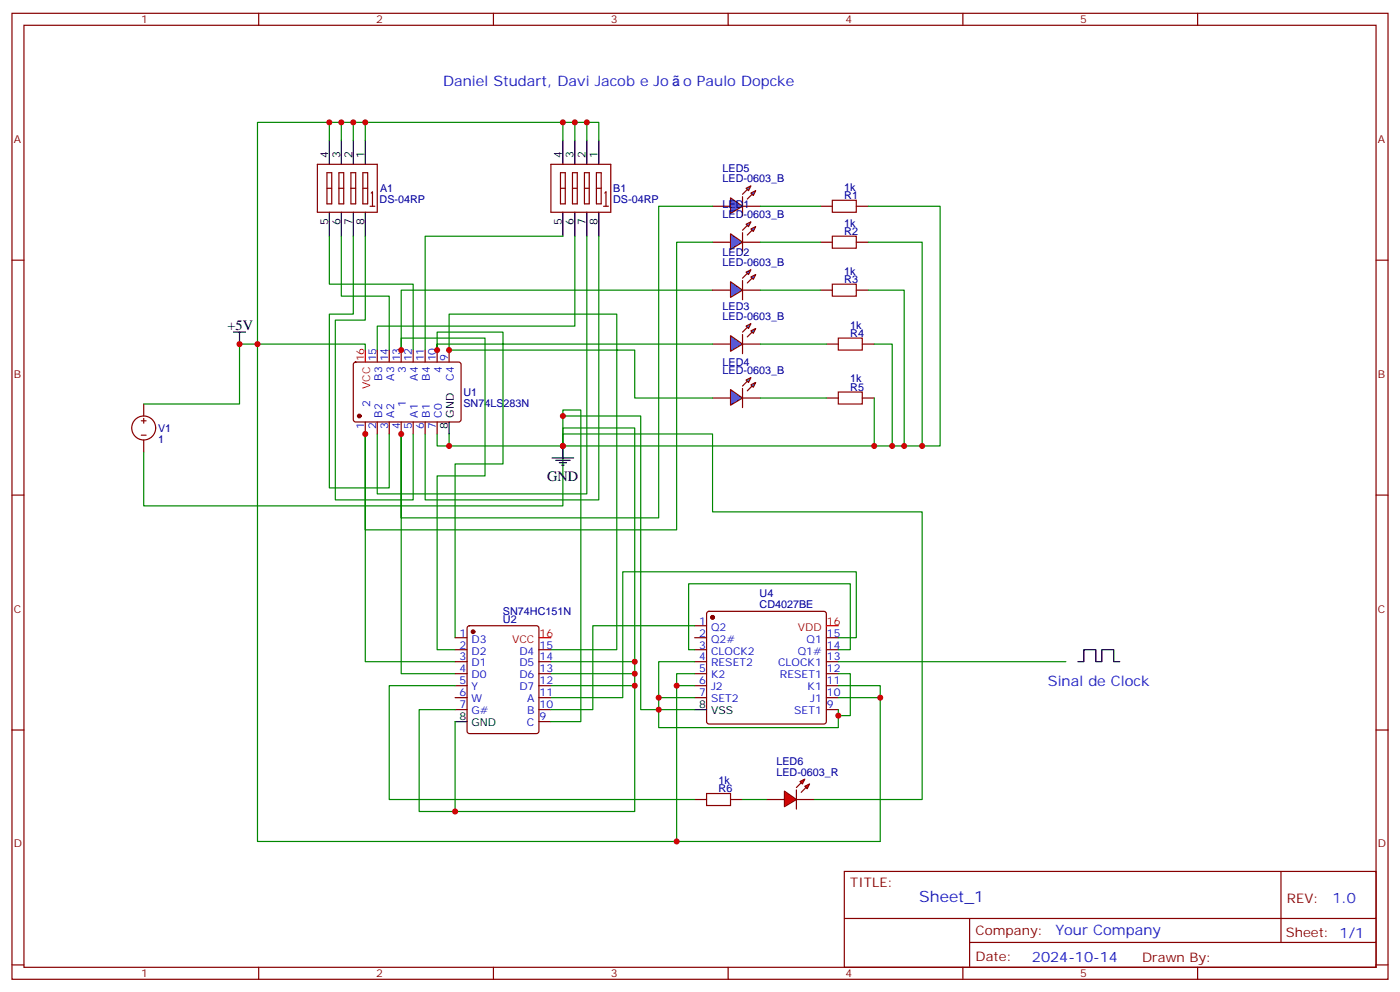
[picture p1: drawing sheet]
<svg xmlns="http://www.w3.org/2000/svg" width="412mm" height="292mm" viewBox="0 0 412 292" stroke-linecap="round" stroke-linejoin="round" font-family="sans-serif">
<g fill="none" stroke="#870000" stroke-width=".35">
<path d="M3.5 3.9h405.4v284.4h-405.4zM7.1 7.4h398.2v277.3h-398.2zM76.2 3.9v3.5M145.3 3.9v3.5M214.5 3.9v3.5M283.6 3.9v3.5M352.8 3.9v3.5M93.5 48.4h17.6v14.1h-17.6zM96.3 50.8h1.4v9.2h-1.4zM96.3 55.4h1.4M99.8 50.8h1.4v9.2h-1.4zM99.8 55.4h1.4"/>
<path d="M103.4 50.8h1.4v9.2h-1.4zM103.4 55.4h1.4M106.9 50.8h1.4v9.2h-1.4zM106.9 55.4h1.4M109.4 56.8l.3-.3v4.2M162.3 48.4h17.6v14.1h-17.6zM165.1 50.8h1.4v9.2h-1.4zM165.1 55.4h1.4M168.6 50.8h1.4v9.2h-1.4zM168.6 55.4h1.4M172.2 50.8h1.4v9.2h-1.4zM172.2 55.4h1.4"/>
<path d="M175.7 50.8h1.4v9.2h-1.4zM175.7 55.4h1.4M178.2 56.8l.3-.3v4.2M3.5 76.6h3.6M109 60.7h1.4M177.8 60.7h1.4M405.3 76.6h3.6M42.3 118.9v3.5M104.3 106.8l.5-.2h30.6l.4 .7v16.5l-.7 .4-30.6-.1-.4-.6v-16.2zM111.1 103v3.6M114.7 103v3.6M118.2 103v3.6"/>
<path d="M121.7 103v3.6M125.2 103v3.6M128.8 103v3.6M132.3 103v3.6M41.6 123.9h1.4M41.6 128.1h1.4M42.3 123.2v1.4M42.3 129.5v3.5M107.6 124.2v3.5M111.1 124.2v3.5M114.7 124.2v3.5M118.2 124.2v3.5"/>
<path d="M121.7 124.2v3.5M125.2 124.2v3.5M128.8 124.2v3.5M3.5 145.7h3.6M405.3 145.7h3.6M3.5 214.9h3.6M405.3 214.9h3.6M248.7 256.5h156.6v28.2h-156.6zM377.3 256.5v20.9M248.7 270.4h156.5M285.6 277.4h119.6M285.6 270.4v14.1"/>
<path d="M3.5 284h3.6M76.2 284.7v3.6M145.3 284.7v3.6M214.5 284.7v3.6M283.6 284.7v3.6M352.8 284.7v3.6M405.3 284h3.6"/>
<circle cx="42.3" cy="126" r="3.5"/>
</g>
<g fill="none" stroke="#008700" stroke-width=".35">
<path d="M97 36v5.3M100.5 36v5.3M104.1 36v5.3M107.6 36v5.3M165.8 36h3.5v5.3M169.3 36h3.6v5.3M172.9 36h3.5v5.3M165.8 41.3v-5.3h-90v65.3M97 69.5v14.1h24.7v19.4M100.5 69.5v17.7h14.2v15.8M104.1 69.5v23h-7.1v51.1h17.7v-15.9M107.6 69.5v24.7h-8.8v52.9h22.9v-19.4"/>
<path d="M165.8 69.5h-40.6v33.5M169.3 69.5v26.5h-58.2v7M172.9 69.5v75.9h-61.8v-17.7M176.4 69.5v77.6h-51.2v-19.4M107.6 103v-1.7h-37v17.6h-28.3M132.3 127.7v3.6h33.5v17.6h-123.5v-15.9"/>
</g>
<circle cx="105.8" cy="122.4" r=".53" fill="#870000" stroke="#870000" stroke-width=".35"/>
<g fill="none" stroke="#000" stroke-width=".35">
<path d="M97 41.3v7.1M100.5 41.3v7.1M104.1 41.3v7.1M107.6 41.3v7.1M165.8 41.3v7.1M169.3 41.3v7.1M172.9 41.3v7.1M176.4 41.3v7.1M97 62.5v7M100.5 62.5v7M104.1 62.5v7M107.6 62.5v7"/>
<path d="M165.8 62.5v7M169.3 62.5v7M172.9 62.5v7M176.4 62.5v7M68.8 97.8h3.5M70.6 97.8v3.5M132.3 124.2v3.5M162.6 134.8h6.4M163.7 135.5h4.2M164.7 136.2h2.2M165.5 136.9h.7M165.8 131.3v3.5"/>
</g>
<path d="M107.6 103v3.6" fill="none" stroke="#f00" stroke-width=".35"/>
<g fill="#f00" stroke="#870000" stroke-width=".35">
<path d="M231.1 232.9l3.5 2.4-3.5 2.2z"/>
<path d="M234.6 232.5v5.7z"/>
</g>
<g fill="#870000" stroke="#870000" stroke-width=".35">
<path d="M234.6 231.8l1.4-1.4z"/>
<path d="M236 233.2l1.4-1.4z"/>
</g>
<g fill="#f00" stroke="#870000" stroke-width=".35">
<path d="M235.7 230l1.4-.7-.7 1.5z"/>
<path d="M237.1 231.5l1.4-.7-.7 1.4z"/>
</g>
<path d="M225.8 235.3h5.3M234.6 235.3h5.3" fill="none" stroke="#870000" stroke-width=".35"/>
<path d="M215.2 58.2l3.5 2.5-3.5 2.1z" fill="#09f" stroke="#870000" stroke-width=".35"/>
<path d="M218.7 57.9v5.6z" fill="#f00" stroke="#870000" stroke-width=".35"/>
<g fill="#870000" stroke="#870000" stroke-width=".35">
<path d="M218.7 57.2l1.4-1.4z"/>
<path d="M220.1 58.6l1.4-1.4z"/>
</g>
<g fill="#09f" stroke="#870000" stroke-width=".35">
<path d="M219.8 55.4l1.4-.7-.7 1.4z"/>
<path d="M221.2 56.8l1.4-.7-.7 1.4z"/>
</g>
<path d="M209.9 60.7h5.3M218.7 60.7h5.3" fill="none" stroke="#870000" stroke-width=".35"/>
<path d="M215.2 68.8l3.5 2.5-3.5 2.1z" fill="#09f" stroke="#870000" stroke-width=".35"/>
<path d="M218.7 68.5v5.6z" fill="#f00" stroke="#870000" stroke-width=".35"/>
<g fill="#870000" stroke="#870000" stroke-width=".35">
<path d="M218.7 67.8l1.4-1.4z"/>
<path d="M221.5 67.8l-1.4 1.4z"/>
</g>
<g fill="#09f" stroke="#870000" stroke-width=".35">
<path d="M219.8 66l1.4-.7-.7 1.4z"/>
<path d="M221.2 67.4l1.4-.7-.7 1.4z"/>
</g>
<path d="M209.9 71.3h5.3M218.7 71.3h5.3" fill="none" stroke="#870000" stroke-width=".35"/>
<path d="M215.2 98.8l3.5 2.5-3.5 2.1z" fill="#09f" stroke="#870000" stroke-width=".35"/>
<path d="M218.7 98.5v5.6z" fill="#f00" stroke="#870000" stroke-width=".35"/>
<g fill="#870000" stroke="#870000" stroke-width=".35">
<path d="M218.7 97.8l1.4-1.5z"/>
<path d="M220.1 99.2l1.4-1.4z"/>
</g>
<g fill="#09f" stroke="#870000" stroke-width=".35">
<path d="M219.8 96l1.4-.7-.7 1.4z"/>
<path d="M221.2 97.4l1.4-.7-.7 1.4z"/>
</g>
<path d="M209.9 101.3h5.3M218.7 101.3h5.3" fill="none" stroke="#870000" stroke-width=".35"/>
<path d="M215.2 114.7l3.5 2.5-3.5 2.1z" fill="#09f" stroke="#870000" stroke-width=".35"/>
<path d="M218.7 114.3v5.7z" fill="#f00" stroke="#870000" stroke-width=".35"/>
<g fill="#870000" stroke="#870000" stroke-width=".35">
<path d="M218.7 113.6l1.4-1.4z"/>
<path d="M220.1 115l1.4-1.4z"/>
</g>
<g fill="#09f" stroke="#870000" stroke-width=".35">
<path d="M219.8 111.9l1.4-.7-.7 1.4z"/>
<path d="M221.2 113.3l1.4-.7-.7 1.4z"/>
</g>
<path d="M209.9 117.2h5.3M218.7 117.2h5.3" fill="none" stroke="#870000" stroke-width=".35"/>
<path d="M209.9 60.7h-15.9v91.7h-75.8v-24.7v70.6h15.9M209.9 71.3h-10.6v84.7h-91.7v-28.3v67.1h26.5M209.9 85.4h-91.7v17.6M128.8 127.7v3.6h3.5" fill="none" stroke="#008700" stroke-width=".35"/>
<path d="M215.2 82.9l3.5 2.5-3.5 2.1z" fill="#09f" stroke="#870000" stroke-width=".35"/>
<path d="M218.7 82.6v5.6z" fill="#f00" stroke="#870000" stroke-width=".35"/>
<g fill="#870000" stroke="#870000" stroke-width=".35">
<path d="M218.7 81.9l1.4-1.4z"/>
<path d="M220.1 83.3l1.4-1.4z"/>
</g>
<g fill="#09f" stroke="#870000" stroke-width=".35">
<path d="M219.8 80.1l1.4-.7-.7 1.4z"/>
<path d="M221.2 81.5l1.4-.7-.7 1.4z"/>
</g>
<g fill="none" stroke="#870000" stroke-width=".35">
<path d="M241.7 60.7h3.5M241.7 71.3h3.5M252.2 60.7h3.6M252.2 71.3h3.6M209.9 85.4h5.3M218.7 85.4h5.3M241.7 85.4h3.5M252.2 85.4h3.6M243.4 101.3h3.5M243.4 117.2h3.5M254 101.3h3.5M254 117.2h3.5"/>
<path d="M134.1 187.7h3.5M134.1 191.2h3.5M134.1 194.8h3.5M134.1 198.3h3.5M137.8 184.4l.5-.2h19.7l.7 .4v30.6l-.4 .7h-20l-.7-.4v-30.6zM158.7 191.2h3.6M158.7 194.8h3.6M158.7 198.3h3.6M204.6 187.7h3.5M204.6 191.2h3.5M204.6 194.8h3.5M204.6 198.3h3.5"/>
<path d="M204.6 184.2h3.5M208.4 180.2l.4-.2h33.9l.5 .2 .2 .5v31.7l-.2 .5-.5 .2h-33.9l-.5-.2-.2-.5v-31.7zM243.4 187.7h3.5M243.4 191.2h3.5M243.4 194.8h3.5M243.4 198.3h3.5M134.1 201.8h3.5M134.1 205.4h3.5M134.1 208.9h3.5M158.7 201.8h3.6M158.7 205.4h3.6M158.7 208.9h3.6"/>
<path d="M158.7 212.4h3.6M204.6 201.8h3.5M204.6 205.4h3.5M243.4 201.8h3.5M243.4 205.4h3.5M243.4 208.9h3.5M204.6 235.3h3.5M215.2 235.3h3.5"/>
</g>
<g fill="none" stroke="#008700" stroke-width=".35">
<path d="M224 60.7h17.7M224 71.3h17.7M255.8 60.7h21.1v70.6h-5.3M255.8 71.3h15.8v60h-5.3M224 85.4h17.7M255.8 85.4h10.5v45.9h-3.5M75.8 101.3v146.4h183.5v-45.9h-12.4M118.2 103v-3.5h24.7v40.6h-14.1v51.1h5.3M209.9 101.3h-81.1v1.7v-5.2h19.4v38.8h-14.1v51.1M209.9 117.2h-22.9v-14.2h-54.7v-10.5h49.4v98.7h-19.4M224 101.3h19.4M224 117.2h19.4"/>
<path d="M257.5 101.3h5.3v30h-5.3M257.5 117.2v14.1h-91.7M165.8 131.3v-5.3h21.2v68.8h-24.7M165.8 131.3v-10.6h5.3v91.7h-8.8M165.8 131.3v-3.6h44.1v23h61.7v84.6h-31.7M165.8 122.4h22.9v86.5h15.9M187 194.8v3.5h-24.7M187 198.3v3.5h-24.7M204.6 184.2h-30v24.7h-12.3M204.6 191.2h-1.8v-19.4h47.7v19.4h-3.6M204.6 194.8h-10.6v10.6M204.6 198.3h-5.3v3.5"/>
<path d="M246.9 187.7h5.3v-19.4h-68.8v37.1h-21.1M246.9 198.3h3.6v12.3h-3.6M246.9 194.8h67.1M134.1 201.8h-19.4v33.5h89.9M134.1 212.4v26.5M187 201.8v37.1h-63.5v-30h10.6M204.6 205.4h-10.6v8.8h52.9v-5.3M204.6 201.8h-5.3v45.9M246.9 205.4h12.4M218.7 235.3h7.1"/>
</g>
<path d="M245.2 58.9h7v3.6h-7zM245.2 69.5h7v3.6h-7zM245.2 83.6h7v3.6h-7zM246.9 99.5h7.1v3.5h-7.1zM246.9 115.4h7.1v3.5h-7.1zM208.1 233.6h7.1v3.5h-7.1z" fill="none" stroke="#a10000" stroke-width=".35"/>
<g fill="#870000" stroke="#870000" stroke-width=".35">
<circle cx="139.3" cy="185.9" r=".53"/>
<circle cx="209.9" cy="181.7" r=".53"/>
</g>
<path d="M317.5 194.8h1.8v-3.6h3.5v3.6h1.8v-3.6h3.5v3.6h1.7M134.1 212.4h3.5M204.6 208.9h3.5" fill="none" stroke="#000" stroke-width=".35"/>
<path d="M158.7 187.7h3.6M243.4 184.2h3.5" fill="none" stroke="#f00" stroke-width=".35"/>
<g fill="#c00">
<circle cx="70.6" cy="101.3" r=".88"/>
<circle cx="132.3" cy="131.3" r=".88"/>
<circle cx="165.8" cy="131.3" r=".88"/>
<circle cx="75.8" cy="101.3" r=".88"/>
<circle cx="165.8" cy="36" r=".88"/>
<circle cx="169.3" cy="36" r=".88"/>
<circle cx="172.9" cy="36" r=".88"/>
<circle cx="107.6" cy="36" r=".88"/>
<circle cx="104.1" cy="36" r=".88"/>
<circle cx="100.5" cy="36" r=".88"/>
<circle cx="97" cy="36" r=".88"/>
<circle cx="257.5" cy="131.3" r=".88"/>
<circle cx="262.8" cy="131.3" r=".88"/>
<circle cx="266.3" cy="131.3" r=".88"/>
<circle cx="271.6" cy="131.3" r=".88"/>
<circle cx="118.2" cy="127.7" r=".88"/>
<circle cx="107.6" cy="127.7" r=".88"/>
<circle cx="118.2" cy="103" r=".88"/>
<circle cx="134.1" cy="238.9" r=".88"/>
<circle cx="187" cy="194.8" r=".88"/>
<circle cx="187" cy="198.3" r=".88"/>
<circle cx="187" cy="201.8" r=".88"/>
<circle cx="132.3" cy="103" r=".88"/>
<circle cx="128.8" cy="103" r=".88"/>
<circle cx="165.8" cy="122.4" r=".88"/>
<circle cx="194" cy="208.9" r=".88"/>
<circle cx="194" cy="205.4" r=".88"/>
<circle cx="246.9" cy="210.6" r=".88"/>
<circle cx="259.3" cy="205.4" r=".88"/>
<circle cx="199.3" cy="247.7" r=".88"/>
<circle cx="199.3" cy="201.8" r=".88"/>
</g>
<text font-size="4.6" fill="#00f" x="270.8" y="265.5">Sheet_1</text>
<g font-size="4.2" fill="#00f">
<text x="130.5" y="25.4">Daniel Studart, Davi Jacob e Jo</text>
<text x="201.3" y="25.4">o Paulo Dopcke</text>
<text x="308.7" y="201.8">Sinal de Clock</text>
<text x="392.5" y="265.8">1.0</text>
<text x="310.9" y="275.3">Your Company</text>
<text x="304" y="283.1">2024-10-14</text>
</g>
<g font-size="4.2">
<text x="67" y="97">+5V</text>
<text x="161.2" y="141.5">GND</text>
</g>
<g font-size="3.9" fill="#800">
<text x="250.5" y="261.1">TITLE:</text>
<text x="379.1" y="265.8">REV:</text>
<text x="287.4" y="275.3">Company:</text>
<text x="378.7" y="275.9">Sheet: 1/1</text>
<text x="287.4" y="283">Date:</text>
<text x="336.4" y="283.1">Drawn By:</text>
</g>
<g font-size="3.2" fill="#800">
<text x="41.6" y="6.9">1</text>
<text x="110.8" y="6.9">2</text>
<text x="179.9" y="6.9">3</text>
<text x="249.1" y="6.9">4</text>
<text x="318.2" y="6.9">5</text>
<text x="4.1" y="42">A</text>
<text x="405.9" y="42">A</text>
<text x="4.1" y="111.2">B</text>
<text x="405.9" y="111.2">B</text>
<text x="4.1" y="180.3">C</text>
<text x="405.9" y="180.3">C</text>
<text x="4.1" y="249.4">D</text>
<text x="405.9" y="249.4">D</text>
<text x="41.6" y="287.7">1</text>
<text x="110.8" y="287.7">2</text>
<text x="179.9" y="287.7">3</text>
<text x="249.1" y="287.7">4</text>
<text x="318.2" y="287.7">5</text>
</g>
<g font-size="3.2">
<text x="96.7" y="46.6" transform="rotate(-90 96.7 46.6)">4</text>
<text x="100.2" y="46.6" transform="rotate(-90 100.2 46.6)">3</text>
<text x="103.7" y="46.6" transform="rotate(-90 103.7 46.6)">2</text>
<text x="107.2" y="46.6" transform="rotate(-90 107.2 46.6)">1</text>
<text x="165.5" y="46.6" transform="rotate(-90 165.5 46.6)">4</text>
<text x="169" y="46.6" transform="rotate(-90 169 46.6)">3</text>
<text x="172.5" y="46.6" transform="rotate(-90 172.5 46.6)">2</text>
<text x="176" y="46.6" transform="rotate(-90 176 46.6)">1</text>
<text x="96.7" y="66.3" transform="rotate(-90 96.7 66.3)">5</text>
<text x="100.2" y="66.3" transform="rotate(-90 100.2 66.3)">6</text>
<text x="103.7" y="66.3" transform="rotate(-90 103.7 66.3)">7</text>
<text x="107.2" y="66.3" transform="rotate(-90 107.2 66.3)">8</text>
<text x="165.5" y="66.3" transform="rotate(-90 165.5 66.3)">5</text>
<text x="169" y="66.3" transform="rotate(-90 169 66.3)">6</text>
<text x="172.5" y="66.3" transform="rotate(-90 172.5 66.3)">7</text>
<text x="176" y="66.3" transform="rotate(-90 176 66.3)">8</text>
<text x="133.7" y="122.9" transform="rotate(-90 133.7 122.9)">GND</text>
<text x="131.9" y="126.4" transform="rotate(-90 131.9 126.4)">8</text>
<text x="205.9" y="208.5">8</text>
<text x="135.4" y="212.1">8</text>
<text x="138.9" y="213.8">GND</text>
<text x="209.4" y="210.3">VSS</text>
</g>
<g font-size="3.2" fill="#000080">
<text x="212.8" y="53.7">LED-0603_B</text>
<text x="212.8" y="50.6">LED5</text>
<text x="111.8" y="59.7">DS-04RP</text>
<text x="112" y="56.6">A1</text>
<text x="180.6" y="59.7">DS-04RP</text>
<text x="180.6" y="56.6">B1</text>
<text x="248.7" y="56.1">1k</text>
<text x="248.7" y="58.6">R1</text>
<text x="212.8" y="64.2">LED-0603_B</text>
<text x="212.8" y="61.2">LED1</text>
<text x="248.7" y="66.7">1k</text>
<text x="248.7" y="69.2">R2</text>
<text x="212.8" y="75.3">LED2</text>
<text x="212.8" y="78.4">LED-0603_B</text>
<text x="248.7" y="80.8">1k</text>
<text x="248.7" y="83.3">R3</text>
<text x="212.8" y="94.2">LED-0603_B</text>
<text x="212.8" y="91.2">LED3</text>
<text x="250.5" y="96.7">1k</text>
<text x="250.5" y="99.2">R4</text>
<text x="212.8" y="107.7">LED4</text>
<text x="212.8" y="110.1">LED-0603_B</text>
<text x="250.5" y="112.6">1k</text>
<text x="136.5" y="119.7">SN74LS283N</text>
<text x="136.5" y="116.6">U1</text>
<text x="250.5" y="115">R5</text>
<text x="46.6" y="130.3">1</text>
<text x="46.6" y="127.2">V1</text>
<text x="223.7" y="178.9">CD4027BE</text>
<text x="223.7" y="175.7">U4</text>
<text x="148.2" y="181">SN74HC151N</text>
<text x="148.2" y="183.5">U2</text>
<text x="228.7" y="225.2">LED6</text>
<text x="211.7" y="230.8">1k</text>
<text x="211.7" y="233.2">R6</text>
<text x="228.7" y="228.3">LED-0603_R</text>
</g>
<g font-size="3.2" fill="#f00">
<text x="107.2" y="106.4" transform="rotate(-90 107.2 106.4)">16</text>
<text x="109" y="114.5" transform="rotate(-90 109 114.5)">VCC</text>
<text x="235.1" y="185.6">VDD</text>
<text x="243.6" y="183.8">16</text>
<text x="150.8" y="189.1">VCC</text>
<text x="158.9" y="187.4">16</text>
</g>
<g font-size="3.2" fill="#00f">
<text x="110.8" y="106.4" transform="rotate(-90 110.8 106.4)">15</text>
<text x="114.3" y="106.4" transform="rotate(-90 114.3 106.4)">14</text>
<text x="117.8" y="106.4" transform="rotate(-90 117.8 106.4)">13</text>
<text x="121.4" y="106.4" transform="rotate(-90 121.4 106.4)">12</text>
<text x="124.9" y="106.4" transform="rotate(-90 124.9 106.4)">11</text>
<text x="128.4" y="106.4" transform="rotate(-90 128.4 106.4)">10</text>
<text x="131.9" y="106.4" transform="rotate(-90 131.9 106.4)">9</text>
<text x="112.5" y="112.1" transform="rotate(-90 112.5 112.1)">B3</text>
<text x="116.1" y="112.1" transform="rotate(-90 116.1 112.1)">A3</text>
<text x="119.6" y="109.9" transform="rotate(-90 119.6 109.9)">3</text>
<text x="123.1" y="112.1" transform="rotate(-90 123.1 112.1)">A4</text>
<text x="126.6" y="112.1" transform="rotate(-90 126.6 112.1)">B4</text>
<text x="130.2" y="109.9" transform="rotate(-90 130.2 109.9)">4</text>
<text x="133.7" y="112.1" transform="rotate(-90 133.7 112.1)">C4</text>
<text x="109" y="119.7" transform="rotate(-90 109 119.7)">2</text>
<text x="119.6" y="119.7" transform="rotate(-90 119.6 119.7)">1</text>
<text x="112.5" y="122.9" transform="rotate(-90 112.5 122.9)">B2</text>
<text x="116.1" y="122.9" transform="rotate(-90 116.1 122.9)">A2</text>
<text x="123.1" y="122.9" transform="rotate(-90 123.1 122.9)">A1</text>
<text x="126.6" y="122.9" transform="rotate(-90 126.6 122.9)">B1</text>
<text x="130.2" y="122.9" transform="rotate(-90 130.2 122.9)">C0</text>
<text x="107.2" y="126.4" transform="rotate(-90 107.2 126.4)">1</text>
<text x="110.8" y="126.4" transform="rotate(-90 110.8 126.4)">2</text>
<text x="114.3" y="126.4" transform="rotate(-90 114.3 126.4)">3</text>
<text x="117.8" y="126.4" transform="rotate(-90 117.8 126.4)">4</text>
<text x="121.4" y="126.4" transform="rotate(-90 121.4 126.4)">5</text>
<text x="124.9" y="126.4" transform="rotate(-90 124.9 126.4)">6</text>
<text x="128.4" y="126.4" transform="rotate(-90 128.4 126.4)">7</text>
<text x="205.9" y="183.8">1</text>
<text x="209.4" y="185.6">Q2</text>
<text x="135.4" y="187.4">1</text>
<text x="135.4" y="190.9">2</text>
<text x="138.9" y="189.1">D3</text>
<text x="158.9" y="190.9">15</text>
<text x="205.9" y="187.4">2</text>
<text x="205.9" y="190.9">3</text>
<text x="209.4" y="189.1">Q2#</text>
<text x="237.6" y="189.1">Q1</text>
<text x="243.6" y="190.9">14</text>
<text x="243.6" y="187.4">15</text>
<text x="135.4" y="194.4">3</text>
<text x="135.4" y="197.9">4</text>
<text x="138.9" y="192.7">D2</text>
<text x="138.9" y="196.2">D1</text>
<text x="153" y="196.2">D5</text>
<text x="153" y="192.7">D4</text>
<text x="158.9" y="197.9">13</text>
<text x="158.9" y="194.4">14</text>
<text x="205.9" y="194.4">4</text>
<text x="205.9" y="197.9">5</text>
<text x="209.4" y="192.7">CLOCK2</text>
<text x="209.4" y="196.2">RESET2</text>
<text x="229.2" y="196.2">CLOCK1</text>
<text x="235" y="192.7">Q1#</text>
<text x="243.6" y="197.9">12</text>
<text x="243.6" y="194.4">13</text>
<text x="135.4" y="201.5">5</text>
<text x="138.9" y="199.7">D0</text>
<text x="138.9" y="203.2">Y</text>
<text x="153" y="203.2">D7</text>
<text x="153" y="199.7">D6</text>
<text x="158.9" y="201.5">12</text>
<text x="205.9" y="201.5">6</text>
<text x="209.4" y="199.7">K2</text>
<text x="209.4" y="203.2">J2</text>
<text x="229.8" y="199.7">RESET1</text>
<text x="237.9" y="203.2">K1</text>
<text x="243.6" y="201.5">11</text>
<text x="135.4" y="205">6</text>
<text x="135.4" y="208.5">7</text>
<text x="138.9" y="206.8">W</text>
<text x="155.3" y="206.8">A</text>
<text x="158.9" y="208.5">10</text>
<text x="158.9" y="205">11</text>
<text x="205.9" y="205">7</text>
<text x="209.4" y="206.8">SET2</text>
<text x="238.7" y="206.8">J1</text>
<text x="243.6" y="208.5">9</text>
<text x="243.6" y="205">10</text>
<text x="138.9" y="210.3">G#</text>
<text x="155.2" y="213.8">C</text>
<text x="155.3" y="210.3">B</text>
<text x="158.9" y="212.1">9</text>
<text x="234" y="210.3">SET1</text>
</g>
</svg>
